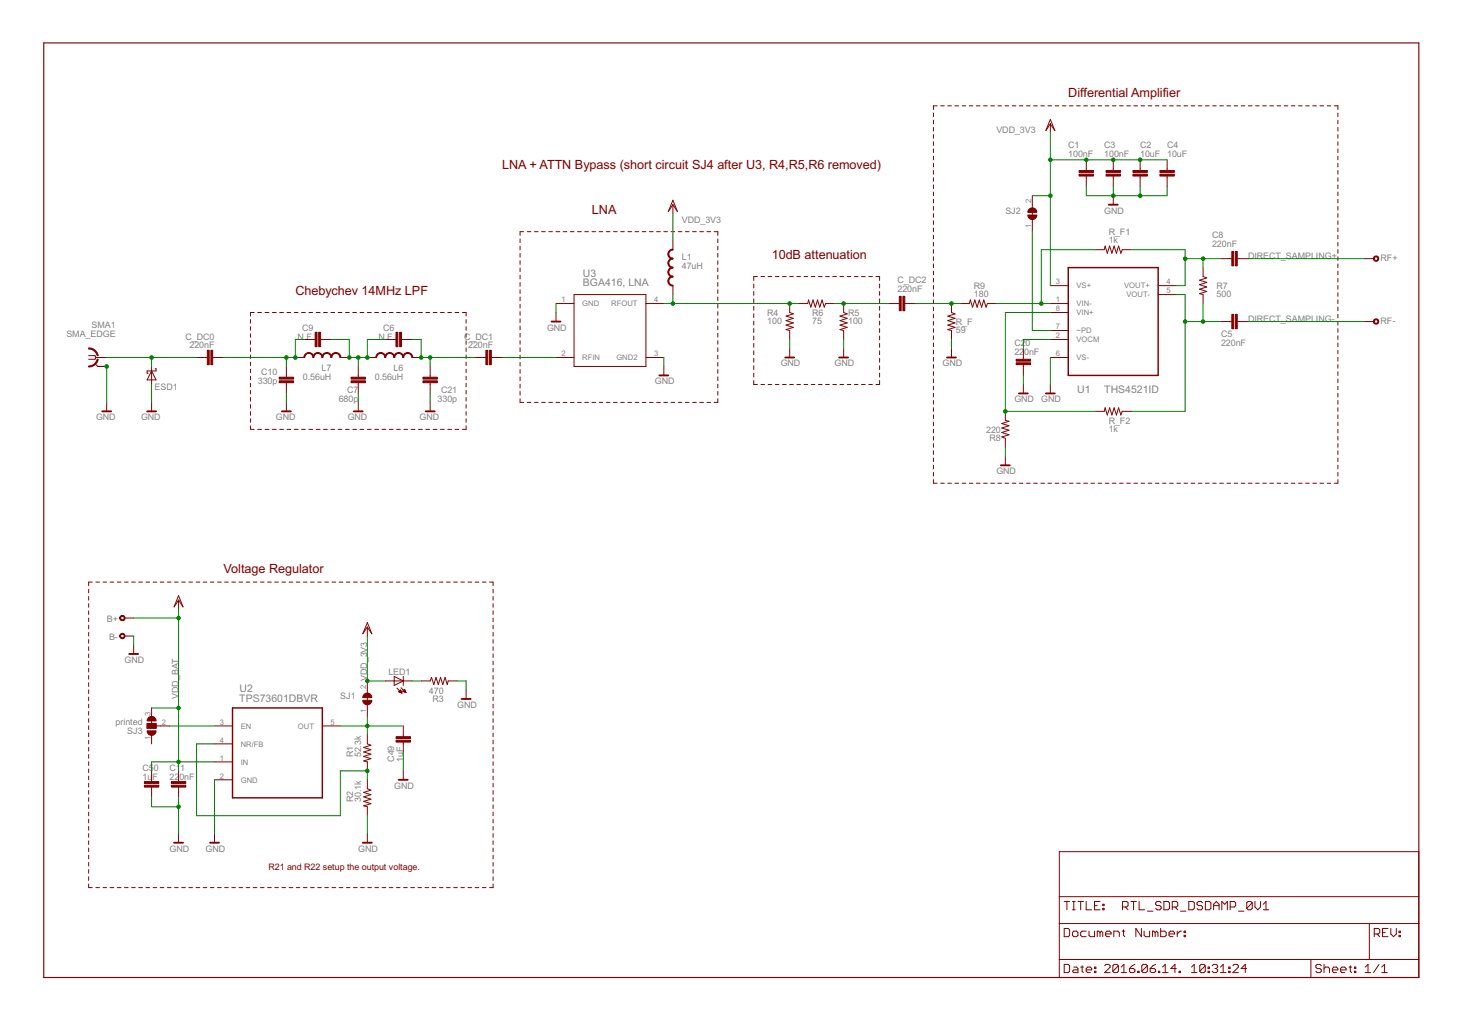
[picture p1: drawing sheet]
<svg xmlns="http://www.w3.org/2000/svg" width="297mm" height="210mm" viewBox="0 0 297 210" stroke-linecap="round" stroke-linejoin="round" font-family="sans-serif">
<g fill="none" stroke="#800000" stroke-width=".2">
<path d="M189.7 23v.7M189.7 24.4v.8M189.7 25.9v.7M189.7 27.3v.8M189.7 28.8v.7M189.7 30.3v.7M189.7 31.7v.8M189.7 33.2v.7M189.7 34.6v.8M189.7 36.1v.8M189.7 37.6v.7M189.7 39v.8"/>
<path d="M190.4 21.5h-.7v.7M191.1 21.5h.8M192.6 21.5h.7M194 21.5h.8M195.5 21.5h.7M196.9 21.5h.8M198.4 21.5h.7M199.8 21.5h.8M201.3 21.5h.7M202.8 21.5h.7M204.2 21.5h.7M205.7 21.5h.7"/>
<path d="M207.1 21.5h.7M208.6 21.5h.7M209.7 39.8v2.4M210 21.5h.8M211.5 21.5h.7M212.9 21.5h.8M213.4 25.2v1.8M213.4 24.3l.9 2.2-.9-1.3-.9 1.3zM214.4 21.5h.7M215.8 21.5h.8M217.3 21.5h.7M218.7 21.5h.8"/>
<path d="M220.2 21.5h.7M220.7 32.5v2.1M220.7 35.8v2.2M221.7 21.5h.7M223.1 21.5h.7M224.6 21.5h.7M226 21.5h.7M226.2 32.5v2.1M226.2 35.8v2.2M226.2 39.8v1.8M227.5 21.5h.7M228.9 21.5h.8"/>
<path d="M230.4 21.5h.7M231.6 32.5v2.1M231.6 35.8v2.2M231.8 21.5h.8M233.3 21.5h.7M234.7 21.5h.8M236.2 21.5h.7M237.1 32.5v2.1M237.1 35.8v2.2M237.6 21.5h.8M239.1 21.5h.7M240.6 21.5h.7"/>
<path d="M242 21.5h.7M243.5 21.5h.7M244.9 21.5h.8M246.4 21.5h.7M247.8 21.5h.8M249.3 21.5h.7M250.7 21.5h.8M252.2 21.5h.7M253.6 21.5h.8M255.1 21.5h.7M256.5 21.5h.8M258 21.5h.7"/>
<path d="M259.5 21.5h.7M260.9 21.5h.7M262.4 21.5h.7M263.8 21.5h.8M265.3 21.5h.7M266.7 21.5h.8M268.2 21.5h.7M269.6 21.5h.8M271.1 21.5h.7v.7M271.8 23v.7M271.8 24.4v.8M271.8 25.9v.7"/>
<path d="M271.8 27.3v.8M271.8 28.8v.7M271.8 30.3v.7M271.8 31.7v.8M271.8 33.2v.7M271.8 34.6v.8M271.8 36.1v.8M271.8 37.6v.7M271.8 39v.8M105.7 48.6v.7M105.7 50v.8M105.7 51.5v.8"/>
<path d="M105.7 53v.7M105.7 54.5v.7M105.7 55.9v.8M105.7 57.4v.8M105.7 58.9v.7M106.4 47.1h-.7v.7M107.1 47.1h.8M108.6 47.1h.7M110 47.1h.8M111.5 47.1h.7M113 47.1h.7M114.4 47.1h.8"/>
<path d="M115.9 47.1h.7M116.6 59.9h14.6v14.6h-14.6zM117.3 47.1h.8M118.8 47.1h.7M120.3 47.1h.7M121.7 47.1h.8M123.2 47.1h.7M124.7 47.1h.7M126.1 47.1h.8M127.6 47.1h.7M129 47.1h.8M130.5 47.1h.7"/>
<path d="M132 47.1h.7M133.4 47.1h.8M134.9 47.1h.7M136.3 47.1h.8M136.7 41.6v1.8M136.7 48.9v1.8M136.7 58v1.9M136.7 40.7l.9 2.3-.9-1.4-.9 1.4zM137.8 47.1h.7M139.3 47.1h.7M140.7 47.1h.8M142.2 47.1h.7"/>
<path d="M143.6 47.1h.8M145.1 47.1h.7v.7M145.8 48.6v.7M145.8 50v.8M145.8 51.5v.8M145.8 53v.7M145.8 54.5v.7M145.8 55.9v.8M145.8 57.4v.8M145.8 58.9v.7M153.1 57.7v.8M153.1 59.2v.8"/>
<path d="M153.9 56.2h-.8v.8M154.6 56.2h.7M156.1 56.2h.7M157.5 56.2h.8M159 56.2h.7M160.4 56.2h.8M161.9 56.2h.7M163.4 56.2h.7M164.8 56.2h.8M166.3 56.2h.7M167.7 56.2h.8M169.2 56.2h.7"/>
<path d="M170.7 56.2h.7M172.1 56.2h.8M173.6 56.2h.7M175 56.2h.8M176.5 56.2h.7M178 56.2h.7v.8M178.7 57.7v.8M178.7 59.2v.8M189.7 40.5v.7M189.7 42v.7M189.7 43.4v.8M189.7 44.9v.7"/>
<path d="M189.7 46.3v.8M189.7 47.8v.7M189.7 49.3v.7M189.7 50.7v.8M189.7 52.2v.7M189.7 53.6v.8M189.7 55.1v.7M189.7 56.6v.7M189.7 58v.8M189.7 59.5v.7M209.7 42.5v1.8M209.7 44.6v2.5"/>
<path d="M213.4 58h3.6M222.5 50.7h1.8l.2-.7 .5 1.5 .4-1.5 .5 1.5 .5-1.5 .4 1.5 .5-1.5 .4 1.5 .3-.8h1.8M235.3 58h3.7M235.3 59.9h3.7M244.4 54.4v1.8l.8 .3-1.5 .4 1.5 .5-1.5 .4 1.5 .5-1.5 .5 1.5 .4-1.5 .5 .7 .2v1.8M248.1 52.6h2.2M251.4 52.6h2.2M271.8 40.5v.7M271.8 42v.7M271.8 43.4v.8M271.8 44.9v.7M271.8 46.3v.8"/>
<path d="M271.8 47.8v.7M271.8 49.3v.7M271.8 50.7v.8M271.8 52.2v.7M271.8 53.6v.8M271.8 55.1v.7M271.8 56.6v.7M271.8 58v.8M271.8 59.5v.7M277.3 52.6h1.8M18 72.3h1.3l.2 .3M19.3 73.9l.6 .6h1.8"/>
<path d="M19.5 72.6h2.2M19.5 72.6l-.2 .4h-1.3M30.8 74.5v3.6M30.8 75.4l.9 1.8h-1.8zM31.5 74.9h.2v.5h-1.8v.4h.2M39.9 72.6h2.2M43.2 72.6h2.2M50.9 64.9v.8M50.9 66.4v.7M50.9 67.8v.7M50.9 69.3v.7M50.9 70.7v.7"/>
<path d="M50.9 72.1v.8M50.9 73.6v.7M50.9 75v.7M50.9 76.5v.7M50.9 77.9v.7M50.9 79.3v.8M51.6 63.5h-.7v.7M52.4 63.5h.7M53.8 63.5h.8M55.4 63.5h.7M56.8 63.5h.8M58.2 74.5v2.1"/>
<path d="M58.2 77.7v2.2M58.3 63.5h.8M59.8 63.5h.8M60 72.6h1.8M61.3 63.5h.7M61.8 69h2.2M62.8 63.5h.7M64.2 63.5h.8M65.1 69h2.2M65.7 63.5h.8M67.2 63.5h.8M68.7 63.5h.8"/>
<path d="M69.2 72.6h1.8M70.2 63.5h.8M71.7 63.5h.7M72.8 74.5v2.1M72.8 77.7v2.2M73.2 63.5h.7M74.6 63.5h.8M74.6 72.6h1.9M76.1 63.5h.8M77.6 63.5h.8M78.3 69h2.2M79.1 63.5h.8"/>
<path d="M80.6 63.5h.7M81.6 69h2.2M82.1 63.5h.7M83.5 63.5h.8M83.8 72.6h1.8M85 63.5h.8M86.5 63.5h.8M87.4 74.5v2.1M87.4 77.7v2.2M88 63.5h.8M89.5 63.5h.8M91 63.5h.7"/>
<path d="M92.5 63.5h.7M93.9 63.5h.8v.7M94.7 64.9v.8M94.7 66.4v.7M94.7 67.8v.7M94.7 69.3v.7M94.7 70.7v.7M94.7 72.1v.8M94.7 73.6v.7M94.7 75v.7M94.7 76.5v.7M94.7 77.9v.7"/>
<path d="M94.7 79.3v.8M96.5 72.6h2.2M99.8 72.6h2.2M105.7 60.3v.8M105.7 61.8v.8M105.7 63.3v.8M105.7 64.8v.7M105.7 66.3v.7M105.7 67.7v.8M105.7 69.2v.8M105.7 70.7v.7M105.7 72.2v.7"/>
<path d="M105.7 73.6v.8M105.7 75.1v.8M105.7 76.6v.7M105.7 78.1v.7M105.7 79.5v.8M113 61.7h3.6M113 72.6h3.6M113 63.5v1.8M131.2 61.7h3.7M131.2 72.6h3.7M134.9 74.5v1.8M145.8 60.3v.8"/>
<path d="M145.8 61.8v.8M145.8 63.3v.8M145.8 64.8v.7M145.8 66.3v.7M145.8 67.7v.8M145.8 69.2v.8M145.8 70.7v.7M145.8 72.2v.7M145.8 73.6v.8M145.8 75.1v.8M145.8 76.6v.7M145.8 78.1v.7"/>
<path d="M145.8 79.5v.8M153.1 77.3v.8h.8M153.1 60.7v.8M153.1 62.2v.8M153.1 63.8v.7M153.1 65.3v.7M153.1 66.8v.8M153.1 68.3v.8M153.1 69.8v.8M153.1 71.3v.8M153.1 72.8v.8M153.1 74.3v.8"/>
<path d="M153.1 75.8v.8M154.6 78.1h.7M156.1 78.1h.7M157.5 78.1h.8M159 78.1h.7M160.4 78.1h.8M160.4 61.7v1.8l.8 .3-1.5 .4 1.5 .5-1.5 .5 1.5 .4-1.5 .5 1.5 .4-1.5 .5 .7 .2v1.8M160.4 70.8v1.8M161.9 78.1h.7M162.3 61.7h1.8l.2-.7 .4 1.4 .5-1.4 .5 1.4 .4-1.4 .5 1.4 .4-1.4 .5 1.4 .2-.7h1.9M163.4 78.1h.7M164.8 78.1h.8"/>
<path d="M166.3 78.1h.7M167.7 78.1h.8M169.2 78.1h.7M170.7 78.1h.7M171.4 61.7v1.8l.7 .3-1.4 .4 1.4 .5-1.4 .5 1.4 .4-1.4 .5 1.4 .4-1.4 .5 .7 .2v1.8M171.4 70.8v1.8M172.1 78.1h.8M173.6 78.1h.7M175 78.1h.8M176.5 78.1h.7M178.7 60.7v.8M178.7 62.2v.8"/>
<path d="M178.7 63.8v.7M178.7 65.3v.7M178.7 66.8v.8M178.7 68.3v.8M178.7 69.8v.8M178.7 71.3v.8M178.7 72.8v.8M178.7 74.3v.8M178.7 75.8v.8M178.7 77.3v.8h-.7M180.5 61.7h2.2M183.8 61.7h2.2"/>
<path d="M189.7 60.9v.8M189.7 62.4v.7M189.7 63.9v.7M189.7 65.3v.8M189.7 66.8v.7M189.7 68.2v.8M189.7 69.7v.7M189.7 71.2v.7M189.7 72.6v.8M189.7 74.1v.7M189.7 75.5v.8M189.7 77v.7"/>
<path d="M189.7 78.5v.7M189.7 79.9v.8M193.3 61.7v1.8l.7 .3-1.4 .4 1.4 .5-1.4 .5 1.4 .4-1.4 .5 1.4 .4-1.4 .5 .7 .2v1.8M193.3 70.8v1.8M195.1 61.7h1.9l.1-.7 .5 1.4 .5-1.4 .4 1.4 .5-1.4 .4 1.4 .5-1.4 .4 1.4 .3-.7h1.8M207.9 70.8v2.2M207.9 74.1v2.2M207.9 78.1v1.8M213.4 63.5h3.6M213.4 61.7h3.6M213.4 67.2h3.6M213.4 69h3.6"/>
<path d="M213.4 72.6h3.6M213.4 78.1v1.8M248.1 65.3h2.2M251.4 65.3h2.2M271.8 60.9v.8M271.8 62.4v.7M271.8 63.9v.7M271.8 65.3v.8M271.8 66.8v.7M271.8 68.2v.8M271.8 69.7v.7M271.8 71.2v.7"/>
<path d="M271.8 72.6v.8M271.8 74.1v.7M271.8 75.5v.8M271.8 77v.7M271.8 78.5v.7M271.8 79.9v.8M277.3 65.3h1.8M21.7 81.8v1.8M30.8 81.8v1.8M50.9 80.8v.7M50.9 82.2v.7M50.9 83.7v.7"/>
<path d="M50.9 85.1v.7M50.9 86.5v.7h.7M52.4 87.2h.7M53.8 87.2h.8M55.4 87.2h.7M56.8 87.2h.8M58.2 81.8v1.8M58.3 87.2h.8M59.8 87.2h.8M61.3 87.2h.7M62.8 87.2h.7M64.2 87.2h.8"/>
<path d="M65.7 87.2h.8M67.2 87.2h.8M68.7 87.2h.8M70.2 87.2h.8M71.7 87.2h.7M72.8 81.8v1.8M73.2 87.2h.7M74.6 87.2h.8M76.1 87.2h.8M77.6 87.2h.8M79.1 87.2h.8M80.6 87.2h.7"/>
<path d="M82.1 87.2h.7M83.5 87.2h.8M85 87.2h.8M86.5 87.2h.8M87.4 81.8v1.8M88 87.2h.8M89.5 87.2h.8M91 87.2h.7M92.5 87.2h.7M94.7 86.5v.7h-.8M94.7 80.8v.7M94.7 82.2v.7"/>
<path d="M94.7 83.7v.7M94.7 85.1v.7M105.7 81v.8h.7M107.1 81.8h.8M108.6 81.8h.7M110 81.8h.8M111.5 81.8h.7M113 81.8h.7M114.4 81.8h.8M115.9 81.8h.7M117.3 81.8h.8M118.8 81.8h.7"/>
<path d="M120.3 81.8h.7M121.7 81.8h.8M123.2 81.8h.7M124.7 81.8h.7M126.1 81.8h.8M127.6 81.8h.7M129 81.8h.8M130.5 81.8h.7M132 81.8h.7M133.4 81.8h.8M134.9 81.8h.7M136.3 81.8h.8"/>
<path d="M137.8 81.8h.7M139.3 81.8h.7M140.7 81.8h.8M142.2 81.8h.7M143.6 81.8h.8M145.8 81v.8h-.7M189.7 97.5v.7h.7M189.7 81.4v.7M189.7 82.8v.8M189.7 84.3v.7M189.7 85.8v.7M189.7 87.2v.8"/>
<path d="M189.7 88.7v.7M189.7 90.1v.8M189.7 91.6v.8M189.7 93.1v.7M189.7 94.5v.8M189.7 96v.7M191.1 98.2h.8M192.6 98.2h.7M194 98.2h.8M195.5 98.2h.7M196.9 98.2h.8M198.4 98.2h.7"/>
<path d="M199.8 98.2h.8M201.3 98.2h.7M202.8 98.2h.7M204.2 98.2h.7M204.3 83.6v1.8l.7 .2-1.5 .5 1.5 .4-1.5 .5 1.5 .4-1.5 .5 1.5 .4-1.5 .5 .8 .3v1.8M204.3 92.7v1.9M205.7 98.2h.7M207.1 98.2h.7M208.6 98.2h.7M210 98.2h.8M211.5 98.2h.7M212.9 98.2h.8"/>
<path d="M214.4 98.2h.7M215.8 98.2h.8M217.3 98.2h.7M218.7 98.2h.8M220.2 98.2h.7M221.7 98.2h.7M222.5 83.6h1.8l.2-.7 .5 1.4 .4-1.4 .5 1.4 .5-1.4 .4 1.4 .5-1.4 .4 1.4 .3-.7h1.8M223.1 98.2h.7M224.6 98.2h.7M226 98.2h.7M227.5 98.2h.7M228.9 98.2h.8"/>
<path d="M230.4 98.2h.7M231.8 98.2h.8M233.3 98.2h.7M234.7 98.2h.8M236.2 98.2h.7M237.6 98.2h.8M239.1 98.2h.7M240.6 98.2h.7M242 98.2h.7M243.5 98.2h.7M244.9 98.2h.8M246.4 98.2h.7"/>
<path d="M247.8 98.2h.8M249.3 98.2h.7M250.7 98.2h.8M252.2 98.2h.7M253.6 98.2h.8M255.1 98.2h.7M256.5 98.2h.8M258 98.2h.7M259.5 98.2h.7M260.9 98.2h.7M262.4 98.2h.7M263.8 98.2h.8"/>
<path d="M265.3 98.2h.7M266.7 98.2h.8M268.2 98.2h.7M269.6 98.2h.8M271.8 81.4v.7M271.8 82.8v.8M271.8 84.3v.7M271.8 85.8v.7M271.8 87.2v.8M271.8 88.7v.7M271.8 90.1v.8M271.8 91.6v.8"/>
<path d="M271.8 93.1v.7M271.8 94.5v.8M271.8 96v.7M271.8 97.5v.7h-.7M18 119.7v.8M18.8 118.3h-.8v.7M19.5 118.3h.7M20.9 118.3h.8M22.4 118.3h.7M23.8 118.3h.8M25.3 118.3h.7M26.8 118.3h.7"/>
<path d="M28.2 118.3h.7M29.7 118.3h.7M31.1 118.3h.7M32.6 118.3h.7M34 118.3h.8M35.5 118.3h.7M36.9 118.3h.8M38.4 118.3h.7M39.8 118.3h.8M41.3 118.3h.7M42.7 118.3h.8M44.2 118.3h.7"/>
<path d="M45.7 118.3h.7M47.1 118.3h.7M48.6 118.3h.7M50 118.3h.7M51.5 118.3h.7M52.9 118.3h.8M54.4 118.3h.7M55.8 118.3h.8M57.3 118.3h.7M58.7 118.3h.8M60.2 118.3h.7M61.6 118.3h.8"/>
<path d="M63.1 118.3h.7M64.6 118.3h.7M66 118.3h.7M67.5 118.3h.7M68.9 118.3h.8M70.4 118.3h.7M71.8 118.3h.8M73.3 118.3h.7M74.7 118.3h.8M76.2 118.3h.7M77.6 118.3h.8M79.1 118.3h.7"/>
<path d="M80.5 118.3h.8M82 118.3h.7M83.5 118.3h.7M84.9 118.3h.7M86.4 118.3h.7M87.8 118.3h.8M89.3 118.3h.7M90.7 118.3h.8M92.2 118.3h.7M93.6 118.3h.8M95.1 118.3h.7M96.5 118.3h.8"/>
<path d="M98 118.3h.7M99.5 118.3h.7v.7M100.2 119.7v.8M18 121.2v.7M18 122.7v.7M18 124.1v.8M18 125.6v.7M18 127v.8M18 128.5v.7M18 130v.7M18 131.4v.8M18 132.9v.7"/>
<path d="M18 134.3v.8M18 135.8v.7M18 137.3v.7M18 138.7v.8M25.3 125.6h1.9M25.3 129.2h1.9M27.2 131.1v1.8M36.3 121.9v1.9M36.3 121l.9 2.3-.9-1.4-.9 1.4zM74.6 127.4v1.8M74.6 138.4v2.4M74.6 126.5l.9 2.3-.9-1.4-.9 1.4z"/>
<path d="M78.3 138.4h5.5M80.1 137.5l1.8 .9-1.8 .9zM80.6 139.8l1.1 1M81.5 139.7l1 1M81.9 137.5v1.8M85.6 138.4h1.8l.3-.8 .4 1.5 .5-1.5 .4 1.5 .5-1.5 .5 1.5 .4-1.5 .5 1.5 .2-.7h1.8M100.2 121.2v.7M100.2 122.7v.7M100.2 124.1v.8M100.2 125.6v.7M100.2 127v.8M100.2 128.5v.7"/>
<path d="M100.2 130v.7M100.2 131.4v.8M100.2 132.9v.7M100.2 134.3v.8M100.2 135.8v.7M100.2 137.3v.7M100.2 138.7v.8M18 140.2v.7M18 141.6v.8M18 143.1v.7M18 144.6v.7M18 146v.8"/>
<path d="M18 147.5v.7M18 148.9v.8M18 150.4v.8M18 151.9v.7M18 153.3v.8M18 154.8v.7M18 156.3v.7M18 157.7v.8M18 159.2v.7M29.9 147h1.8v1h-1.8zM30.8 143.8v3.7M30.8 149.3v1.9"/>
<path d="M30.8 156.6v2.2M30.8 159.9v2.2M31.7 147.5h2.8M36.3 156.6v2.2M36.3 159.9v2.2M43.6 147.5h3.6M43.6 151.2h3.6M43.6 154.8h3.6M43.6 158.5h3.6M65.5 147.5h3.7M74.6 149.3v1.9l.8 .2-1.5 .5 1.5 .4-1.5 .5 1.5 .4-1.5 .5 1.5 .5-1.5 .4 .7 .2v1.8M74.6 141.1v1.8"/>
<path d="M74.6 143.2v2.5M74.6 158.5v1.8l.8 .2-1.5 .5 1.5 .5-1.5 .4 1.5 .5-1.5 .4 1.5 .5-1.5 .4 .7 .2v1.9M81 140.6l.4-.4 .3 .6zM81.1 140.6h.5M81.1 140.5h.4M81.2 140.4h.3M81.2 140.7h.4M81.2 140.4h.2M81.3 140.3h.1M81.4 140.7h.2M81.6 140.8h.1M81.8 140.5l.4-.4 .3 .6z"/>
<path d="M81.9 140.4h.4M81.9 140.5h.5M81.9 147.5v2.2M81.9 150.8v2.2M81.9 156.6v1.9M82 140.4h.3M82 140.3h.3M82.1 140.6h.3M82.1 140.2h.1M82.2 140.1h.1M82.3 140.7h.1M82.5 140.7h.1"/>
<path d="M94.7 140.2v1.8M100.2 140.2v.7M100.2 141.6v.8M100.2 143.1v.7M100.2 144.6v.7M100.2 146v.8M100.2 147.5v.7M100.2 148.9v.8M100.2 150.4v.8M100.2 151.9v.7M100.2 153.3v.8M100.2 154.8v.7"/>
<path d="M100.2 156.3v.7M100.2 157.7v.8M100.2 159.2v.7M18 179.6v.8h.8M18 160.6v.8M18 162.1v.7M18 163.6v.7M18 165v.8M18 166.5v.7M18 167.9v.8M18 169.4v.7M18 170.9v.7"/>
<path d="M18 172.3v.8M18 173.8v.7M18 175.2v.8M18 176.7v.7M18 178.2v.7M36.3 169.4v1.8M43.6 169.4v1.8M74.6 169.4v1.8M100.2 179.6v.8h-.7M100.2 160.6v.8M100.2 162.1v.7M100.2 163.6v.7"/>
<path d="M100.2 165v.8M100.2 166.5v.7M100.2 167.9v.8M100.2 169.4v.7M100.2 170.9v.7M100.2 172.3v.8M100.2 173.8v.7M100.2 175.2v.8M100.2 176.7v.7M100.2 178.2v.7M215.2 173.1h73.1v25.5h-73.1zM19.5 180.4h.7"/>
<path d="M20.9 180.4h.8M22.4 180.4h.7M23.8 180.4h.8M25.3 180.4h.7M26.8 180.4h.7M28.2 180.4h.7M29.7 180.4h.7M31.1 180.4h.7M32.6 180.4h.7M34 180.4h.8M35.5 180.4h.7M36.9 180.4h.8"/>
<path d="M38.4 180.4h.7M39.8 180.4h.8M41.3 180.4h.7M42.7 180.4h.8M44.2 180.4h.7M45.7 180.4h.7M47.1 180.4h.7M48.6 180.4h.7M50 180.4h.7M51.5 180.4h.7M52.9 180.4h.8M54.4 180.4h.7"/>
<path d="M55.8 180.4h.8M57.3 180.4h.7M58.7 180.4h.8M60.2 180.4h.7M61.6 180.4h.8M63.1 180.4h.7M64.6 180.4h.7M66 180.4h.7M67.5 180.4h.7M68.9 180.4h.8M70.4 180.4h.7M71.8 180.4h.8"/>
<path d="M73.3 180.4h.7M74.7 180.4h.8M76.2 180.4h.7M77.6 180.4h.8M79.1 180.4h.7M80.5 180.4h.8M82 180.4h.7M83.5 180.4h.7M84.9 180.4h.7M86.4 180.4h.7M87.8 180.4h.8M89.3 180.4h.7"/>
<path d="M90.7 180.4h.8M92.2 180.4h.7M93.6 180.4h.8M95.1 180.4h.7M96.5 180.4h.8M98 180.4h.7M215.2 187.7h73.1M215.2 195h73.1M215.2 182.2h73.1M216.2 188.7h.8l.3 .2v1.2l-.3 .2h-.8zM216.2 196h.8l.3 .2v1.2l-.3 .2h-.8zM216.2 183.2h1.1"/>
<path d="M216.8 183.2v1.7M217.9 183.2h.5M217.9 184.9h.5M218.2 196.5h.5l.3 .3v.8h-.8l-.3-.2 .3-.3h.8M218.2 189.2h.5l.3 .3v.6l-.3 .2h-.5l-.3-.2v-.6zM218.2 183.2v1.7M219 183.2h1.1M219.6 196.5h.5M219.6 183.2v1.7M219.9 196.2v1.2l.2 .2M220.7 197.1h1.1v-.3l-.3-.3h-.5l-.3 .3v.6l.3 .2h.5M220.7 183.2v1.7h1.1"/>
<path d="M220.7 189.2h-.8l-.3 .3v.6l.3 .2h.8M221.3 189.2v.9l.2 .2h.9v-1.1M222.4 197.4h.3v.2h-.3zM222.4 196.5h.3v.3h-.3zM222.4 184h.5M223.5 183.2h-1.1v1.7h1.1M223.5 189.5l-.3-.3h-.3v1.1M223.5 189.5l.3-.3 .2 .3v.8M223.5 189.5v.8M224 184.6h.3v.3h-.3zM224 183.7h.3v.3h-.3zM224.4 196.2l.3-.2h.6l.3 .2v.3l-1.2 1.1h1.2"/>
<path d="M224.6 189.8h1.1v-.3l-.3-.3h-.5l-.3 .3v.6l.3 .2h.5M226.3 190.3v-1.1h.8l.3 .3v.8M227.2 196.2v1.2l-.3 .2h-.5l-.3-.2M227.2 196.2l-.3-.2h-.5l-.3 .2v1.2M227.2 196.2l-1.1 1.2M227.8 197.6h1.1M227.8 196.5l.5-.5v1.6M228 189.2h.5M228.1 184.3h.8l.3-.3v-.5l-.3-.3h-.8v1.7M228.3 188.9v1.2l.2 .2M228.6 184.3l.6 .6M229.5 196.8h.8l.3 .3v.3l-.3 .2h-.6l-.2-.2z"/>
<path d="M229.8 183.2h1.1M230.3 183.2v1.7M230.6 196l-.6 .2-.5 .6M231.1 197.4h.3v.2h-.3zM231.4 183.2v1.7h1.2M231.9 188.7v1.6l-1.1-1.6v1.6M232.5 189.2v.9l.2 .2h.9v-1.1M233.1 196.2v1.2l-.3 .2h-.5l-.3-.2M233.1 196.2l-.3-.2h-.5l-.3 .2v1.2M233.1 196.2l-1.1 1.2M233.1 185.1h1.2M233.7 196.8h.8l.3 .3v.3l-.3 .2h-.5l-.3-.2z"/>
<path d="M234.7 189.5l-.3-.3h-.3v1.1M234.7 189.5v.8M234.7 189.5l.3-.3 .3 .3v.8M234.8 196l-.6 .2-.5 .6M235.4 197.4h.2v.2h-.2zM235.8 188.7v1.6h.9l.2-.2v-.6l-.2-.3h-.9M235.9 183.5l-.3-.3h-.5l-.3 .3v.2l.3 .3h.5l.3 .3v.3l-.3 .3h-.5l-.3-.3M236.2 197.6h1.1M236.2 196.5l.5-.5v1.6M236.5 183.2h.8l.3 .3v1.1l-.3 .3h-.8zM237.5 189.8h1.1v-.3l-.3-.3h-.5l-.3 .3v.6l.3 .2h.5M238.2 184.3h.8l.3-.3v-.5l-.3-.3h-.8v1.7"/>
<path d="M238.7 184.3l.6 .6M239 196.8h-1.1l.8-.8v1.6M239.2 189.2v1.1M239.6 197.4h.2v.2h-.2zM239.8 185.1h1.2M240 189.2h-.2l-.6 .6M240.6 190.1h.3v.2h-.3zM240.6 189.2h.3v.3h-.3zM241.5 183.2h.9l.3 .3v1.1l-.3 .3h-.9zM242.1 197.6h1.1M242.1 196.5l.5-.5v1.6M244.3 183.5l-.2-.3h-.6l-.3 .3v.2l.3 .3h.6l.2 .3v.3l-.2 .3h-.6l-.3-.3"/>
<path d="M244.9 196.2v1.2l-.3 .2h-.6l-.2-.2M244.9 196.2l-.3-.2h-.6l-.2 .2v1.2M244.9 196.2l-1.1 1.2M244.9 183.2h.8l.3 .3v1.1l-.3 .3h-.8zM245.4 197.4h.3v.2h-.3zM245.4 196.5h.3v.3h-.3zM246.3 196.2l.3-.2h.5l.3 .2v.3l-.3 .3M246.6 184h1.1M246.6 184.9v-1.2l.5-.5 .6 .5v1.2M246.8 196.8h.3M247.1 196.8l.3 .3v.3l-.3 .2h-.5l-.3-.2M248 197.6h1.1"/>
<path d="M248 196.5l.5-.5v1.6M248.2 184.9v-1.7l.6 .5 .6-.5v1.7M249.6 197.4h.3v.2h-.3zM249.6 196.5h.3v.3h-.3zM249.9 184.3h.9l.3-.3v-.5l-.3-.3h-.9v1.7M250.5 196.2l.3-.2h.5l.3 .2v.3l-1.1 1.1h1.1M251.6 185.1h1.1M253.3 196.8h-1.1l.8-.8v1.6M254.4 183.5l-.3-.3h-.5l-.3 .3v1.1M254.4 183.5v1.1l-.3 .3h-.5l-.3-.3M254.4 183.5l-1.1 1.1M255 183.2v1.1l.5 .6 .6-.6v-1.1"/>
<path d="M256.7 184.9h1.1M256.7 183.7l.5-.5v1.7M266.3 195v3.6M268.5 196.2l-.3-.2h-.6l-.3 .2v.3l.3 .3h.6l.3 .3v.3l-.3 .2h-.6l-.3-.2M269 196.8l.3-.3h.6l.2 .3v.8M269 196v1.6M270.7 197.1h1.1v-.3l-.3-.3h-.5l-.3 .3v.6l.3 .2h.5M272.4 197.1h1.1v-.3l-.3-.3h-.6l-.2 .3v.6l.2 .2h.6M274.1 196.5h.5M274.3 196.2v1.2l.3 .2M275.2 197.4h.3v.2h-.3zM275.2 196.5h.3v.3h-.3z"/>
<path d="M277.4 197.6h1.1M277.4 196.5l.5-.5v1.6M278.2 187.7v7.3M279.2 189.8h.8l.3-.3v-.6l-.3-.2h-.8v1.6M279.8 189.8l.5 .5M280.2 196l-1.1 1.6M280.7 197.6h1.2M280.7 196.5l.6-.5v1.6M280.9 189.5h.6M282 188.7h-1.1v1.6h1.1M282.6 188.7v1.1l.5 .5 .6-.5v-1.1M284.2 190.1h.3v.2h-.3z"/>
<path d="M284.2 189.2h.3v.3h-.3z"/>
</g>
<path d="M8.9 8.7h279.4v189.9h-279.4z" fill="none" stroke="#800000" stroke-width=".23"/>
<path d="M217 54.4h18.3v21.9h-18.3zM47.2 143.8h18.3v18.3h-18.3z" fill="none" stroke="#800000" stroke-width=".3"/>
<g fill="none" stroke="#800000" stroke-width=".38">
<path d="M225.3 41.6h1.8M112.1 65.3h1.8M134 76.3h1.8M159.5 72.6h1.9M170.5 72.6h1.8M192.4 72.6h1.8M207 79.9h1.8M212.5 79.9h1.8M20.8 83.6h1.8M29.9 83.6h1.8M57.3 83.6h1.8M71.9 83.6h1.8"/>
<path d="M86.5 83.6h1.8M203.3 94.6h1.9M26.2 132.9h1.9M81 158.5h1.8M93.8 142h1.8M35.4 171.2h1.8M42.7 171.2h1.8M73.7 171.2h1.8"/>
</g>
<g fill="#800000" stroke="#800000" stroke-width=".2">
<path d="M80.5 149.7h2.9v.4h-2.9z"/>
<path d="M80.5 150.4h2.9v.4h-2.9z"/>
<path d="M29.3 158.8h3v.4h-3z"/>
<path d="M29.3 159.6h3v.3h-3z"/>
<path d="M29.9 147h1.8v1h-1.8z"/>
<path d="M85.9 76.6h3v.4h-3z"/>
<path d="M85.9 77.4h3v.4h-3z"/>
<path d="M81.2 67.5h.4v2.9h-.4z"/>
<path d="M80.5 67.5h.3v2.9h-.3z"/>
<path d="M71.3 76.6h3v.4h-3z"/>
<path d="M71.3 77.4h3v.4h-3z"/>
<path d="M64.7 67.5h.4v2.9h-.4z"/>
<path d="M64 67.5h.4v2.9h-.4z"/>
<path d="M56.7 76.6h2.9v.4h-2.9z"/>
<path d="M56.7 77.4h2.9v.4h-2.9z"/>
<path d="M42.8 71.2h.4v2.9h-.4z"/>
<path d="M42.1 71.2h.4v2.9h-.4z"/>
<path d="M99.4 71.2h.4v2.9h-.4z"/>
<path d="M98.7 71.2h.4v2.9h-.4z"/>
<path d="M183.5 60.2h.3v2.9h-.3z"/>
<path d="M182.7 60.2h.4v2.9h-.4z"/>
<path d="M206.5 73h2.9v.4h-2.9z"/>
<path d="M206.5 73.7h2.9v.4h-2.9z"/>
<path d="M219.2 34.6h3v.4h-3z"/>
<path d="M219.2 35.4h3v.4h-3z"/>
<path d="M224.7 34.6h2.9v.4h-2.9z"/>
<path d="M224.7 35.4h2.9v.4h-2.9z"/>
<path d="M230.2 34.6h2.9v.4h-2.9z"/>
<path d="M230.2 35.4h2.9v.4h-2.9z"/>
<path d="M235.7 34.6h2.9v.4h-2.9z"/>
<path d="M235.7 35.4h2.9v.4h-2.9z"/>
<path d="M250.3 63.9h.4v2.9h-.4z"/>
<path d="M251 63.9h.4v2.9h-.4z"/>
<path d="M250.3 51.1h.4v2.9h-.4z"/>
<path d="M251 51.1h.4v2.9h-.4z"/>
<path d="M34.8 158.8h2.9v.4h-2.9z"/>
<path d="M34.8 159.6h2.9v.3h-2.9z"/>
</g>
<g fill="#800000" stroke="#800000" stroke-width=".2">
<path d="M30.1 145.9a.91 .91 0 0 1 1-.3 .91 .91 0 0 1 .6 .9h-1.8z" fill-rule="evenodd"/>
<path d="M29.9 148.5h1.8a.91 .91 0 0 1-.9 .9 .91 .91 0 0 1-.9-.9z" fill-rule="evenodd"/>
<path d="M73.9 141.1a.92 .92 0 0 1 1.1-.2 .92 .92 0 0 1 .5 .9h-1.8z" fill-rule="evenodd"/>
<path d="M73.7 142.3h1.8a.92 .92 0 0 1-.9 .9 .92 .92 0 0 1-.9-.9z" fill-rule="evenodd"/>
<path d="M18 70.7a1.96 1.96 0 0 1 2 1.5l-.3 .1-.4-.9-.6-.4-.7-.1z" fill-rule="evenodd"/>
<path d="M18 74.4l1-.3 .5-.5 .2-.6h.3a1.96 1.96 0 0 1-2 1.6z" fill-rule="evenodd"/>
<path d="M82.8 71.6l.9 .4 .1 .6h-.1l-.3-.5-.6-.3z" fill-rule="evenodd"/>
<path d="M82 72l.4-.3 .4-.1v.2l-.5 .3-.3 .5h-.2z" fill-rule="evenodd"/>
<path d="M81 71.6l.6 .2 .4 .4v.4h-.2l-.2-.5-.6-.3z" fill-rule="evenodd"/>
<path d="M80.4 71.8l.6-.2v.2l-.6 .3-.2 .5h-.2l.1-.4z" fill-rule="evenodd"/>
<path d="M79.2 71.6l.6 .2 .3 .4 .1 .4h-.2l-.2-.5-.6-.3z" fill-rule="evenodd"/>
<path d="M78.4 72l.8-.4v.2l-.6 .3-.2 .5h-.2z" fill-rule="evenodd"/>
<path d="M77.4 71.6l.8 .4 .2 .6h-.2l-.3-.5-.5-.3z" fill-rule="evenodd"/>
<path d="M76.6 72l.8-.4v.2l-.6 .3-.3 .5h-.2z" fill-rule="evenodd"/>
<path d="M68.2 71.6l.8 .4 .2 .6h-.2l-.2-.5-.6-.3z" fill-rule="evenodd"/>
<path d="M67.6 71.8l.6-.2v.2l-.6 .3-.2 .5h-.2l.1-.4z" fill-rule="evenodd"/>
<path d="M66.4 71.6l.6 .2 .4 .4v.4h-.2l-.2-.5-.6-.3z" fill-rule="evenodd"/>
<path d="M65.6 72l.8-.4v.2l-.6 .3-.2 .5h-.2z" fill-rule="evenodd"/>
<path d="M64.6 71.6l.8 .4 .2 .6h-.2l-.2-.5-.6-.3z" fill-rule="evenodd"/>
<path d="M63.8 72l.8-.4v.2l-.6 .3-.2 .5h-.2z" fill-rule="evenodd"/>
<path d="M62.8 71.6l.8 .4 .2 .6h-.2l-.3-.5-.5-.3z" fill-rule="evenodd"/>
<path d="M62 72l.8-.4v.2l-.6 .3-.3 .5h-.2z" fill-rule="evenodd"/>
<path d="M209 42.5a.92 .92 0 0 1 1.1-.2 .92 .92 0 0 1 .6 .9h-1.9z" fill-rule="evenodd"/>
<path d="M208.8 43.7h1.9a.91 .91 0 0 1-1 .9 .91 .91 0 0 1-.9-.9z" fill-rule="evenodd"/>
<path d="M279.2 52.2a.55 .55 0 0 1 .9 .1 .55 .55 0 0 1-.4 .8 .55 .55 0 0 1-.7-.5h.2a.37 .37 0 0 1 .6-.4 .37 .37 0 0 1 0 .7 .37 .37 0 0 1-.5-.2l-.1-.1h-.2z" fill-rule="evenodd"/>
<path d="M279.2 64.9a.55 .55 0 0 1 .9 .1 .55 .55 0 0 1-.4 .8 .55 .55 0 0 1-.7-.5h.2a.37 .37 0 0 1 .6-.3 .37 .37 0 0 1 0 .6 .37 .37 0 0 1-.5-.1l-.1-.2h-.2z" fill-rule="evenodd"/>
<path d="M24.5 125.2a.55 .55 0 0 1 .9 .1 .55 .55 0 0 1-.4 .8 .55 .55 0 0 1-.7-.5h.2a.37 .37 0 0 1 .5-.3 .37 .37 0 0 1 .1 .6 .37 .37 0 0 1-.6-.2v-.1h-.2z" fill-rule="evenodd"/>
<path d="M24.5 128.8a.54 .54 0 0 1 .9 .2 .54 .54 0 0 1-.4 .8 .54 .54 0 0 1-.7-.6h.2a.37 .37 0 0 1 .5-.3 .37 .37 0 0 1 .1 .6 .37 .37 0 0 1-.6-.1v-.2h-.2z" fill-rule="evenodd"/>
<path d="M136.1 50.8l.6-.2v.2l-.6 .3-.2 .5h-.2l.1-.4z" fill-rule="evenodd"/>
<path d="M135.7 51.6h.2l.2 .6 .6 .3v.1l-.6-.1-.3-.5z" fill-rule="evenodd"/>
<path d="M136.1 52.7l.6-.2v.1l-.6 .3-.2 .6h-.2l.1-.4z" fill-rule="evenodd"/>
<path d="M135.7 53.5h.2l.2 .5 .6 .3v.2l-.6-.2-.3-.5z" fill-rule="evenodd"/>
<path d="M136.1 54.5l.6-.2v.2l-.6 .2-.2 .6h-.2l.1-.4z" fill-rule="evenodd"/>
<path d="M135.7 55.3h.2l.2 .6 .6 .2v.2l-.6-.2-.3-.4z" fill-rule="evenodd"/>
<path d="M136.1 56.3l.6-.2v.2l-.6 .2-.2 .6h-.2l.1-.4z" fill-rule="evenodd"/>
<path d="M135.7 57.1h.2l.2 .6 .6 .2v.2h-.4l-.4-.4z" fill-rule="evenodd"/>
</g>
<g fill="none" stroke="#008000" stroke-width=".2">
<path d="M209.7 39.8h3.7M213.4 27v31M213.4 32.5h23.7M220.7 38v1.8h16.4v-1.8M226.2 38v1.8M231.6 38v1.8M136.7 43.4v5.5M136.7 59.9v1.8M209.7 47.1v20.1h3.7M222.5 50.7h-10.9v11M229.8 50.7h11v7.3h-1.8M239 59.9h1.8v23.7h-11"/>
<path d="M240.8 52.6h7.3M244.4 52.6v1.8M253.6 52.6h23.7M21.7 74.5v7.3M21.7 72.6h18.2M30.8 72.6v1.9M30.8 78.1v3.7M58.2 72.6v1.9M58.2 79.9v1.9M61.8 69h-1.8v3.6h-14.6M67.3 69h3.7v3.6h3.6v-3.6h3.7M72.8 72.6v1.9"/>
<path d="M72.8 79.9v1.9M83.8 69h1.8v3.6h10.9M87.4 72.6v1.9M87.4 79.9v1.9M102 72.6h11M113 61.7v1.8M134.9 72.6v1.9M134.9 61.7h27.4M160.4 69v1.8M169.6 61.7h10.9M171.4 69v1.8M186 61.7h9.1"/>
<path d="M193.3 69v1.8M202.4 61.7h11M207.9 76.3v1.8M213.4 72.6v5.5M213.4 69h-5.5v1.8M213.4 63.5h-9.1v20.1h18.2M240.8 65.3h7.3M244.4 61.7v3.6M253.6 65.3h23.7M204.3 90.9v1.8M27.2 129.2v1.9M27.2 125.6h9.1"/>
<path d="M36.3 123.8v32.8M74.6 129.2v9.2h3.7M83.8 138.4h1.8M92.9 138.4h1.8v1.8M30.8 143.8h5.5M34.5 147.5h9.1M43.6 151.2h-3.7v14.6h29.3v-9.2h5.4v1.9M43.6 158.5v10.9M43.6 154.8h-12.8v1.8M69.2 147.5h12.7M74.6 145.7v3.6M81.9 153v3.6"/>
<path d="M30.8 162.1v1.8h5.5M36.3 162.1v7.3M74.6 165.8v3.6"/>
</g>
<g fill="#008000" stroke="#008000" stroke-width=".2">
<circle cx="36.3" cy="163.9" r=".36"/>
<circle cx="21.7" cy="74.5" r=".36"/>
<circle cx="231.6" cy="39.8" r=".36"/>
<circle cx="226.2" cy="39.8" r=".36"/>
<circle cx="36.3" cy="154.8" r=".36"/>
<circle cx="36.3" cy="143.8" r=".36"/>
<circle cx="36.3" cy="125.6" r=".36"/>
<circle cx="74.6" cy="156.6" r=".36"/>
<circle cx="74.6" cy="138.4" r=".36"/>
<circle cx="213.4" cy="39.8" r=".36"/>
<circle cx="226.2" cy="32.5" r=".36"/>
<circle cx="231.6" cy="32.5" r=".36"/>
<circle cx="220.7" cy="32.5" r=".36"/>
<circle cx="213.4" cy="32.5" r=".36"/>
<circle cx="74.6" cy="147.5" r=".36"/>
<circle cx="160.4" cy="61.7" r=".36"/>
<circle cx="136.7" cy="61.7" r=".36"/>
<circle cx="87.4" cy="72.6" r=".36"/>
<circle cx="85.6" cy="72.6" r=".36"/>
<circle cx="30.8" cy="72.6" r=".36"/>
<circle cx="74.6" cy="72.6" r=".36"/>
<circle cx="72.8" cy="72.6" r=".36"/>
<circle cx="71" cy="72.6" r=".36"/>
<circle cx="60" cy="72.6" r=".36"/>
<circle cx="58.2" cy="72.6" r=".36"/>
<circle cx="244.4" cy="65.3" r=".36"/>
<circle cx="240.8" cy="65.3" r=".36"/>
<circle cx="244.4" cy="52.6" r=".36"/>
<circle cx="240.8" cy="52.6" r=".36"/>
<circle cx="204.3" cy="83.6" r=".36"/>
<circle cx="211.6" cy="61.7" r=".36"/>
<circle cx="193.3" cy="61.7" r=".36"/>
<circle cx="171.4" cy="61.7" r=".36"/>
</g>
<g font-size="2.9" fill="#800000">
<text x="217" y="19.7">Differential Amplifier</text>
<text x="102" y="34.3">LNA + ATTN Bypass (short circuit SJ4 after U3, R4,R5,R6 removed)</text>
<text x="120.3" y="43.4">LNA</text>
<text x="156.8" y="52.6">10dB attenuation</text>
<text x="60" y="59.9">Chebychev 14MHz LPF</text>
<text x="45.4" y="116.5">Voltage Regulator</text>
</g>
<g font-size="2.4" fill="#808080">
<text x="118.4" y="58">BGA416, LNA</text>
<text x="118.4" y="56.2">U3</text>
<text x="218.9" y="79.9">U1</text>
<text x="224.4" y="79.9">THS4521ID</text>
<text x="48.6" y="142.6">TPS73601DBVR</text>
<text x="48.7" y="140.7">U2</text>
</g>
<g font-size="2" fill="#808080">
<text x="202.4" y="27">VDD_3V3</text>
<text x="217" y="31.9">100nF</text>
<text x="217" y="30.1">C1</text>
<text x="224.4" y="31.9">100nF</text>
<text x="224.4" y="30.1">C3</text>
<text x="231.7" y="31.9">10uF 10uF</text>
<text x="231.7" y="30.1">C2</text>
<text x="237.1" y="30.1">C4</text>
<text x="138.5" y="45.2">VDD_3V3</text>
<text x="204.3" y="43.4">SJ2</text>
<text x="224.4" y="43.4">GND</text>
<text x="225.3" y="47.8">R_F1</text>
<text x="138.5" y="52.9">L1</text>
<text x="225.3" y="49.4">1k</text>
<text x="246.3" y="50.2">220nF</text>
<text x="246.3" y="48.3">C8</text>
<text x="253.6" y="52.6">DIRECT_SAMPLING+</text>
<text x="280.5" y="53">RF+</text>
<text x="138.5" y="54.7">47uH</text>
<text x="182.4" y="59.3">220nF</text>
<text x="182.4" y="57.5">C_DC2</text>
<text x="197.9" y="58.8">R9</text>
<text x="247.2" y="58.8">R7</text>
<text x="155.9" y="65.9">100</text>
<text x="155.9" y="64.3">R4</text>
<text x="165" y="65.9">75</text>
<text x="165" y="64.3">R6</text>
<text x="172.3" y="65.9">100</text>
<text x="172.3" y="64.3">R5</text>
<text x="197.9" y="60.4">180</text>
<text x="247.2" y="60.4">500</text>
<text x="253.6" y="65.3">DIRECT_SAMPLING-</text>
<text x="280.5" y="65.8">RF-</text>
<text x="13.5" y="68.4">SMA_EDGE</text>
<text x="18.6" y="66.6">SMA1</text>
<text x="37.7" y="69">C_DC0</text>
<text x="38.5" y="70.8">220nF</text>
<text x="60.5" y="69">N.F.</text>
<text x="61.4" y="67.2">C9</text>
<text x="76.9" y="69">N.F.</text>
<text x="77.8" y="67.2">C6</text>
<text x="94.3" y="69">C_DC1</text>
<text x="95.1" y="70.8">220nF</text>
<text x="111.1" y="67.2">GND</text>
<text x="194.2" y="67.7">59</text>
<text x="194.2" y="66.1">R_F</text>
<text x="206.1" y="70.3">C20</text>
<text x="248.1" y="70.3">220nF</text>
<text x="248.1" y="68.4">C5</text>
<text x="53.1" y="76.3">C10</text>
<text x="61.5" y="77.2">0.56uH</text>
<text x="65.3" y="75.4">L7</text>
<text x="76.1" y="77.2">0.56uH</text>
<text x="79.9" y="75.4">L6</text>
<text x="158.6" y="74.5">GND</text>
<text x="169.6" y="74.5">GND</text>
<text x="191.5" y="74.5">GND</text>
<text x="206.1" y="72.1">220nF</text>
<text x="31.4" y="79.3">ESD1</text>
<text x="52.4" y="78.1">330p</text>
<text x="68.8" y="81.8">680p</text>
<text x="70.5" y="79.9">C7</text>
<text x="88.9" y="81.8">330p</text>
<text x="89.6" y="79.9">C21</text>
<text x="133.1" y="78.1">GND</text>
<text x="206.1" y="81.8">GND</text>
<text x="211.6" y="81.8">GND</text>
<text x="19.5" y="85.4">GND</text>
<text x="28.6" y="85.4">GND</text>
<text x="56" y="85.4">GND</text>
<text x="70.6" y="85.4">GND</text>
<text x="85.3" y="85.4">GND</text>
<text x="200.4" y="88">220</text>
<text x="201.1" y="89.6">R8</text>
<text x="225.3" y="87.8">1k</text>
<text x="225.3" y="86.2">R_F2</text>
<text x="202.4" y="96.4">GND</text>
<text x="21.7" y="126.4">B+</text>
<text x="22.2" y="130.1">B-</text>
<text x="25.3" y="134.7">GND</text>
<text x="78.9" y="137.1">LED1</text>
<text x="36.3" y="142" transform="rotate(-90 36.3 142)">VDD_BAT</text>
<text x="69.1" y="142">SJ1</text>
<text x="74.6" y="138.4" transform="rotate(-90 74.6 138.4)">VDD_3V3</text>
<text x="87.2" y="140.9">470</text>
<text x="87.9" y="142.5">R3</text>
<text x="92.9" y="143.8">GND</text>
<text x="23.5" y="147.4">printed</text>
<text x="25.9" y="149">SJ3</text>
<text x="71.7" y="153.9" transform="rotate(-90 71.7 153.9)">R1</text>
<text x="73.3" y="153.9" transform="rotate(-90 73.3 153.9)">52.3k</text>
<text x="80.1" y="154.8" transform="rotate(-90 80.1 154.8)">C49</text>
<text x="81.9" y="154.8" transform="rotate(-90 81.9 154.8)">1uF</text>
<text x="29" y="158.5">1uF</text>
<text x="29" y="156.6">C50</text>
<text x="34.5" y="158.5">220nF</text>
<text x="34.5" y="156.6">C11</text>
<text x="80.1" y="160.3">GND</text>
<text x="71.7" y="163" transform="rotate(-90 71.7 163)">R2</text>
<text x="73.3" y="163" transform="rotate(-90 73.3 163)">30.1k</text>
<text x="34.5" y="173.1">GND</text>
<text x="41.8" y="173.1">GND</text>
<text x="72.8" y="173.1">GND</text>
</g>
<text font-size="2" fill="#800000" x="54.5" y="176.7">R21 and R22 setup the output voltage.</text>
<g font-size="1.7" fill="#808080">
<text x="209.5" y="41.3" transform="rotate(-90 209.5 41.3)">2</text>
<text x="209.5" y="46.4" transform="rotate(-90 209.5 46.4)">1</text>
<text x="214.5" y="57.8">3</text>
<text x="218.7" y="58.6">VS+</text>
<text x="228.4" y="58.6">VOUT+</text>
<text x="237" y="57.8">4</text>
<text x="237" y="59.6">5</text>
<text x="114.1" y="61.4">1</text>
<text x="118.3" y="62.2">GND</text>
<text x="124.2" y="62.2">RFOUT</text>
<text x="132.9" y="61.4">4</text>
<text x="214.5" y="61.4">1</text>
<text x="214.5" y="63.3">8</text>
<text x="218.7" y="62.2">VIN-</text>
<text x="218.7" y="64.1">VIN+</text>
<text x="228.9" y="60.4">VOUT-</text>
<text x="214.5" y="66.9">7</text>
<text x="214.5" y="68.7">2</text>
<text x="218.7" y="67.7">~PD</text>
<text x="218.7" y="69.5">VOCM</text>
<text x="114.1" y="72.4">2</text>
<text x="118.3" y="73.2">RFIN</text>
<text x="125.2" y="73.2">GND2</text>
<text x="132.9" y="72.4">3</text>
<text x="214.5" y="72.4">6</text>
<text x="218.7" y="73.2">VS-</text>
<text x="74.4" y="139.9" transform="rotate(-90 74.4 139.9)">2</text>
<text x="30.5" y="145.4" transform="rotate(-90 30.5 145.4)">3</text>
<text x="32.9" y="147.2">2</text>
<text x="44.7" y="147.2">3</text>
<text x="48.9" y="148">EN</text>
<text x="60.5" y="148.1">OUT</text>
<text x="67.2" y="147.2">5</text>
<text x="74.4" y="145" transform="rotate(-90 74.4 145)">1</text>
<text x="30.5" y="150.5" transform="rotate(-90 30.5 150.5)">1</text>
<text x="44.7" y="150.9">4</text>
<text x="44.7" y="154.5">1</text>
<text x="48.9" y="151.7">NR/FB</text>
<text x="48.9" y="155.4">IN</text>
<text x="44.7" y="158.2">2</text>
<text x="48.9" y="159">GND</text>
</g>
</svg>
